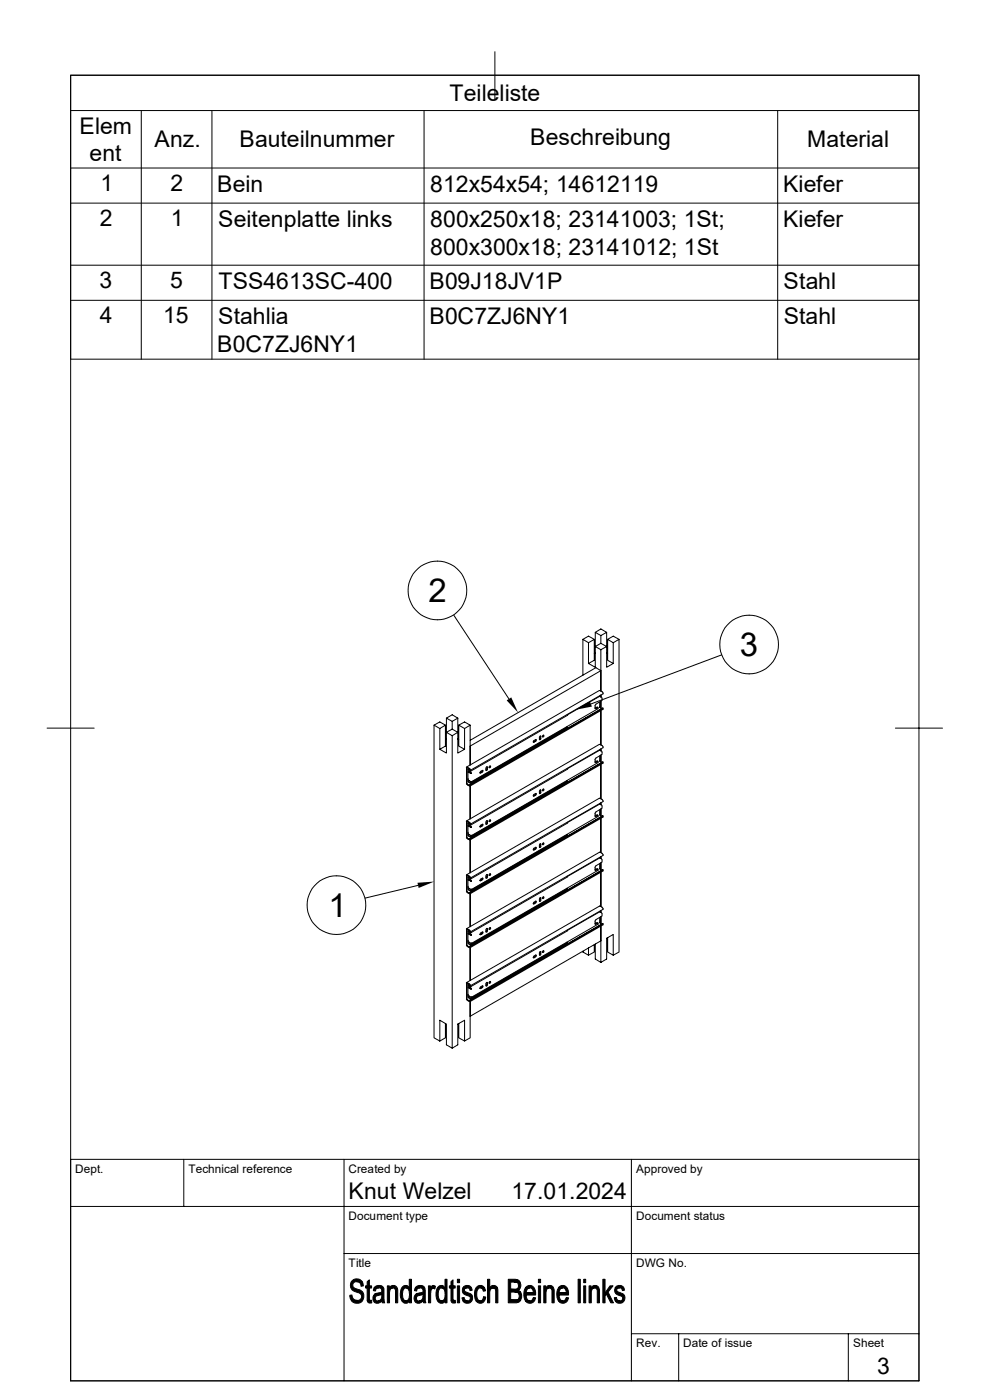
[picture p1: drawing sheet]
<svg xmlns="http://www.w3.org/2000/svg" width="210mm" height="297mm" viewBox="0 0 210 297" stroke-linecap="round" stroke-linejoin="round" font-family="sans-serif">
<g fill="none" stroke="#000" stroke-width=".21">
<path d="M105 11v10M194.9 16h-179.9v60.2h179.9M194.9 16h-179.9v276.9M194.9 16v276.9h-179.9M15 23.5h179.9M15 35.6h179.9M30 23.5v52.7M45 23.5v52.7M90 23.5v52.7M165 23.5v52.7M15 43.1h179.9M15 56.3h179.9"/>
<path d="M15 63.7h179.9M96.3 130.5l11.6 17.8M123.7 135.6l1.1 .8M126.1 135.6l-1.3 .8v4.4l1.3-.7v-4.5l-1.3-.6-1.1 .6v7.7M126.3 134.2l1.2-.8 1.2 .8v3l-1.2-.7M126.3 138.6l-.2 .1M127.5 137.8l1.2-.6v4.4l1.4-.8v-4.4l1.2-.8v66.4l-1.2 .6M127.5 136.5l-1.2 .7v4.4l-1.5-.8M127.5 134.8l-1.2-.6v3l1.2 .6M127.5 137.8l-.1 8.8 .2 .1M128.7 134.2l-1.2 .6v1.7M128.7 138.6l.2 .1"/>
<path d="M128.9 135.6l1.2-.6 1.2 .6M130.1 136.4l-1.2-.8v4.5l1.2 .7M153.1 138.9l-27.8 10.5M10 154.5h10M92.1 153.8l1.2 .8v4.4l1.4 .8v-4.4l1.2 .7v66.3l-1.2-.7v-4.4l-1.4-.8v4.4l-1.2-.7zM92.1 153.8l1.2-.6 1.2 .6v4.5l-1.2 .7M94.5 153.8l-1.2 .8M94.7 156.8l-.2 .1M94.7 152.4l1.2-.8 1.2 .8M95.9 156.1l1.2-.7v4.4l1.5-.8v-4.4l1.1-.8v8.5v-4l27.8-16-1.1-.7-26.7 15.5M97.1 152.4l-1.2 .6v1.7M97.1 152.4v3l-1.2-.7-1.2 .7v-3l1.2 .6"/>
<path d="M97.1 156.8l.2 .1M97.3 153.8l1.3-.6 1.1 .6M98.6 154.6l-1.3-.8v4.5l1.3 .7M113.5 157.2l-.3 .2M113.6 157.1l-.5 .3M113.6 156.9l-.4 .2v.4l.5-.3 .1-.2-.2-.1M113.7 156.9l-.2 .3M114.6 156.2v.4l-.2 .3M114.6 156.5l-.2 .2M114.7 156.3v.3M114.8 156.3l-.2-.1-.2 .2 .1 .6 .3-.3M115.3 156l-.2 .3 .1-.1"/>
<path d="M120.2 154.2h.1M120.3 151.6l.1 .1M120.4 154.3h.1M120.4 154.3l-20.5 11.9-.3-.2M120.4 151.7l-20.5 11.9-.2-.2M126.4 150h.1M126.4 150l-.2 .1M126.4 150.1l.2 .1M126.7 150l.2 .1M126.7 150l-.5 .3 .6-.2 .1 .2M126.7 150h.1M126.9 150.3l-26.9 15.6"/>
<path d="M127.2 146.5l-28.2 16.2M127.2 157.9l-28.2 16.3M127.2 146.5l.2 .1M127.2 157.9l.2 .1M127.2 147.6v.1M127.2 159v.1M127.3 147.7l-6.9 3.9M127.3 159.1l-6.9 4M127.3 147.7v.1M127.3 159.2h.1M127.3 147.7h.1M127.3 159.1h.1"/>
<path d="M127.3 147.7l.2 .1M127.3 159.2l.2 .1M127.4 157.9v.1M127.5 148.8v1.4l-.3-.2v-1.1M127.5 150.7l-.1 7.3 .2 .2M127.5 147.4v.5M127.5 158.9v.4M127.5 150.2l.1 .1M127.5 147.9l.2 .2v.5l-1.3 .8-.2 .2v.6M127.5 159.3l.2 .3v.5l-1.3 .7-.2 .4M127.6 150.3h.1M127.7 146.7l.2 .5-28.1 16.2 .1 .2"/>
<path d="M127.7 158.1v.1M127.7 158.2l.2 .4-28.1 16.3 .1 .1M127.9 150.2l-28.2 16.3M127.9 150.4l-.1-.2-28.1 16.3M127.9 150.5l-28.2 16.3v6.9M189.9 154.5h10M98.9 166.2l.3 .3M98.9 177.6l.3 .3M99 162.8v3.4M99 174.2v3.4M99.1 162.8h-.2M99.1 174.2h.1"/>
<path d="M99.1 174.2h-.2M99.1 162.7l.1 .1M99.2 162.8h.1M99.2 166.5v.1M99.2 166.4l.1 .1M99.2 178h.1M99.2 162.9l.2 .1M99.2 174.3l.5 .3v.3v-.3l-.2-.2M99.3 163.2v.6M99.3 163.9v1.9l.1 .1M99.3 175.3v1.9l.1 .2M99.3 166.5l.5 .3-.1-.3v.2l-.3-.1"/>
<path d="M99.3 162.9h-.2v3.4l.1 .1M99.3 163l.1 .1M99.3 178l.2 .1M99.3 174.3h-.2v3.5l.2 .1M99.3 174.4l.1 .1M99.3 165.2h.1M99.3 176.6v.1M99.3 166.5h.1M99.3 177.9l.1 .1M99.3 165.4l.1 .1M99.3 176.8l.1 .2M99.4 163.8l.6 .3"/>
<path d="M99.4 163.8l-.1 .1M99.4 165.5l.5 .3M99.4 177l.6 .2h-.1M99.4 175.3l.6 .2M99.4 175.3h-.1M99.4 165.5v.4l.4 .1M99.4 175.2l-.1-.6v.7M99.4 177v.3l.4 .2M99.4 163.2l.2 .1M99.4 163.7l-.1 .1M99.4 175.2l-.1 .1M99.4 163.2h-.1"/>
<path d="M99.4 163.2v.6M99.4 163.2h.2M99.4 166l.2 .1M99.4 174.6l.2 .1M99.4 177.4l.2 .1M99.4 178l.3 .1v-.2v.2M99.4 163.7l.2 .1M99.4 175.2l.2 .1M99.4 174.5l-.1 .1M99.5 162.9v.1M99.5 163l.2 .2v.2v-.2l-.3-.2-.1 .2M99.5 178.1h.3"/>
<path d="M99.6 163.7v.1M99.6 175.1v.2M99.6 174.8h.1M99.6 163.7h.1M99.6 165.6h.1M99.6 175.1v.1M99.6 177h.1M99.6 165.6v.1M99.6 163.8l.3 .2M99.6 175.1h.1M99.6 175.3l.3 .2M99.6 163.8h.1"/>
<path d="M99.6 175.2h.1M99.7 177.9l28.2-16.2v.2l-28.2 16.3v7M99.7 163.7l.1 .1M99.7 175.1l.1 .1M99.8 163.5l-.2 .2M99.8 175l-.2 .1M99.8 163.8l.2 .3M99.8 175.3l.2 .2M99.8 166l20.6-11.8v.1l-20.5 11.9zM99.8 177.5l.1 .1M99.9 164h.1M99.9 165.8h.1"/>
<path d="M99.9 175.4h.1M99.9 164l.1 .1M99.9 175.4v.1M99.9 175.5h.1M101.9 175.1l.5-.3 .1 .2-.6 .5zM102.3 163.7l-.4 .2M102.3 175.1l-.4 .2M102.3 163.4l.2 .1-.1 .2-.5 .3-.1-.1 .2-.2M102.3 163.4v.3l-.4 .3M102.3 174.9v.2l-.4 .3M102.3 163.4l-.3 .2M103.1 162.9l.2-.3 .1 .6-.2 .3-.1-.5"/>
<path d="M103.1 174.4l.2-.3 .1 .5-.2 .3-.1-.5M103.3 162.7v.4l-.2 .3M103.3 162.7h.1M103.3 174.1v.4l-.2 .3M103.3 163.1l-.2 .1M103.3 174.5l-.2 .1M103.9 162.8h-.1M103.9 174.2h-.1M103.9 162.5l-.1 .4M103.9 173.9l-.1 .4M113.5 168.7l-.3 .2M113.6 168.6l-.5 .3"/>
<path d="M113.6 168.4h.2l-.1 .3-.4 .2M113.6 168.3l-.4 .3-.1 .2 .2 .1M113.6 179.7l-.4 .3v.3l.5-.2 .1-.2-.2-.1M113.7 168.3l-.2 .3M113.7 179.7l-.2 .3M114.6 167.6h.1M114.6 179v.5l-.2 .2M114.6 167.6v.4l-.2 .3M114.6 168l-.2 .1M114.6 179.4l-.2 .1M114.7 167.7v.4M114.7 179.1v.4"/>
<path d="M114.8 167.7l-.1-.1h-.2v.8l.3-.3M114.8 179.1l-.1-.1-.2 .1v.7l.3-.3M115.3 167.4l-.2 .3 .1-.1M115.3 178.8l-.2 .4 .1-.1M120.2 165.6h.1M120.2 177h.1M120.3 163l.1 .2M120.3 174.5l.1 .1M120.4 165.7l-20.5 11.9-.3-.1M120.4 165.7l-20.6 11.8M120.4 165.7h.1M120.4 177.2h.1"/>
<path d="M120.4 163.2l-20.5 11.8-.5-.3M120.4 174.6l-20.5 11.8-.5-.3M126.2 161.1v.6M126.4 161.5h.1M126.4 161.5h-.2M126.4 172.9h.1M126.4 172.9l-.2 .1M126.4 161.5l.2 .1M126.4 172.9l.2 .1M126.7 161.5h.2M126.7 161.5l-.5 .3 .6-.3 .1 .2M126.7 161.5h.1"/>
<path d="M126.9 161.8l-26.9 15.5M126.9 173.2l-26.9 15.5M126.9 173l-.2-.1-.5 .3 .6-.2 .1 .1M127.2 169.3l-28.2 16.3M127.2 169.4h.2M127.2 170.5v.1M127.3 170.6l-6.9 3.9M127.3 170.6h.1M127.3 170.6l.2 .1M127.4 169.4h.1M127.4 169.5l.2 .1M127.5 160.2v1.5l-.3-.2v-1.1"/>
<path d="M127.5 171.6v1.5l-.3-.2v-1.1M127.5 173.6l-.1 7.3 .2 .1M127.5 162.2v7.3M127.5 170.3v.4M127.5 161.6l.1 .1M127.5 173.1h.1M127.5 170.7l.2 .3v.5l-1.3 .8-.2 .2v.6M127.6 161.8h.1M127.6 173.2h.1M127.7 169.5l.1 .2M127.8 169.7l.1 .2M127.9 169.9v.2l-28.1 16.2 .1 .1"/>
<path d="M127.9 161.7l-28.2 16.2M127.9 173.1l-28.2 16.3M127.9 173.3l-.1-.2-28.1 16.2M127.9 173.3l-28.2 16.3v7M88.7 187.8l-11.3 2.7M98.9 189.1l.3 .3M98.9 197.1h.3M99 185.7v3.4M99 197.1v3.4M99.1 185.6l-.2 .1M99.1 185.6l.1 .1M99.2 185.6v.1"/>
<path d="M99.2 189.4h.1M99.2 197.1l.2 .2M99.2 185.7l.2 .1M99.3 186.1h.1v.5M99.3 186.1v.6M99.3 186.7v1.9l.1 .2M99.3 197.5v.6M99.3 198.2v1.9l.1 .1M99.3 189.4l.5 .2-.1-.2v.1l-.3-.1M99.3 185.8l-.2-.1v3.5l.2 .2M99.3 185.8l.1 .1M99.3 197.2l-.2-.1v3.5l.2 .2"/>
<path d="M99.3 197.3l.1 .1M99.3 188v.1M99.3 199.5v.1M99.3 189.3l.1 .1M99.3 188.3l.1 .1M99.3 199.7l.1 .1M99.4 186.7h-.1M99.4 188.4l.5 .3M99.4 199.8l.6 .3h-.1M99.4 198.1l.6 .3M99.4 198.1l-.1 .1M99.4 186.7l.5 .2"/>
<path d="M99.4 188.4v.3l.4 .2M99.4 199.8v.4l.4 .1M99.4 186.6l-.1 .1M99.4 198l-.1 .1M99.4 197.5h-.1M99.4 197.5v.6M99.4 186.1h.2M99.4 188.8l.2 .1M99.4 197.5l.2 .1M99.4 185.9l.3 .4v-.3l-.2-.1M99.4 186.6l.2 .1M99.4 198l.2 .1"/>
<path d="M99.4 185.9l-.1 .1M99.5 185.8h.1M99.5 197.2v.1M99.5 197.3l.2 .1v.3v-.3l-.3-.1-.1 .1M99.6 186.5v.2M99.6 198v.1M99.6 186.2h.1M99.6 197.6h.1M99.6 186.6h.1M99.6 188.5h.1M99.6 198h.1M99.6 199.9h.1"/>
<path d="M99.6 186.5h.1M99.6 186.7l.3 .2M99.6 198.1l.3 .2M99.6 198.1h.1M99.6 188.9l.3 .1 20.5-11.8v-.1l-20.6 11.8M99.7 186.6h.1M99.7 198l.1 .1M99.8 186.4l-.2 .1M99.8 197.8l-.2 .2M99.8 186.7l.2 .2M99.8 198.1l.2 .3M99.8 188.9l.1 .1"/>
<path d="M99.9 186.8v.1M99.9 188.6l.1 .1M99.9 187h.1M99.9 198.2h.1M99.9 186.9h.1M99.9 198.3h.1M99.9 198.3l.1 .1M100 186.9h.1M102 198l-.2 .2 .1 .1 .4-.2M102.3 186.6l-.4 .2M102.3 198l-.4 .2M102.3 186.3l.2 .1-.1 .2-.5 .3-.1-.1 .2-.3"/>
<path d="M102.3 186.3v.3l-.4 .2M102.3 197.7v.3l-.4 .2M102.3 197.7l.2 .1-.2 .3M102.3 186.3l-.3 .2M102.3 197.7l-.3 .2M103.1 185.8l.2-.3 .1 .6-.2 .3-.1-.6M103.1 197.2l.3-.2v.5l-.2 .3-.1-.5M103.3 185.6v.4l-.2 .3M103.3 185.5v.1M103.3 197v.4M103.3 185.9l-.2 .2M103.3 197.4l-.2 .1"/>
<path d="M103.3 197.4l-.2 .3M103.9 185.6l-.1 .1M103.9 185.4l-.1 .3M103.9 196.8l-.1 .3h.1M113.5 180.1l-.3 .2M113.5 191.5l-.3 .2M113.6 180l-.5 .3M113.6 191.4l-.5 .3M113.6 191.2l.2 .1-.1 .2-.5 .3-.1-.1 .2-.3M113.6 191.2l-.3 .2M113.7 191.2l-.2 .3M114.6 190.5v.4l-.2 .3"/>
<path d="M114.6 190.8l-.2 .2M114.7 190.5v.4M114.8 190.5l-.1-.1-.2 .1-.1 .2 .1 .6 .3-.3M115.3 190.2l-.2 .4 .1-.1M120.2 188.5h.1M120.2 199.9h.1M120.3 185.9l.1 .1M120.3 197.3l.1 .1M120.4 188.6h.1M120.4 186l-20.5 11.9-.5-.3M120.4 197.4l-20.5 11.9-.5-.3M126.2 184v.5"/>
<path d="M126.4 184.3h.1M126.4 184.3l-.2 .1M126.4 195.7h.1M126.4 195.7l-.2 .2M126.4 184.4h.2M126.4 195.8l.2 .1M126.7 195.8l-.5 .2 .7-.2v.3l-26.9 15.5M126.7 195.8h.2M126.7 195.8h.1M126.9 184.6l-26.9 15.6M126.9 184.4l-.2-.1-.5 .3 .6-.2 .1 .2M127.2 181.9v.1"/>
<path d="M127.2 193.3v.1M127.3 182l-6.9 3.9M127.3 193.4l-6.9 4M127.3 182v.1M127.3 193.5h.1M127.3 182h.1M127.3 193.4h.1M127.3 182l.2 .1M127.3 193.5h.2M127.4 180.8h.1M127.4 180.8h-.2l-28.2 16.2M127.4 192.2v.1"/>
<path d="M127.4 192.3l-.2-.1-28.2 16.2M127.4 192.3l.2 .1M127.5 183v1.5l-.3-.1v-1.2M127.5 194.5v1.5l-.3-.2v-1.2M127.5 181.7v.5M127.5 185v7.3M127.5 193.2v.4M127.5 196.5v7.7M127.5 199.6l-27.8 16v-3.1M127.5 184.5l.1 .1M127.5 195.9l.1 .1M127.5 182.2l.2 .2v.5l-1.3 .8-.2 .3"/>
<path d="M127.5 193.6l.2 .2v.6l-1.3 .7-.2 .3v.6M127.6 184.7h.1M127.6 196.1h.1M127.7 181h.1M127.7 192.4h.1M127.7 181.1h.1M127.7 192.5h.1M127.8 181.1l.1 .3M127.8 192.6l.1 .2M127.9 181.3v.2l-28.1 16.2 .1 .2M127.9 192.7v.2l-28.1 16.3 .1 .1M127.9 184.5l-28.2 16.3"/>
<path d="M127.9 196l-28.2 16.2M127.9 196.1l-.1-.2-28.1 16.3M127.9 196.2l-28.2 16.3M128.9 198.9v3.1l1.2 .6v-4.4l-1.4 .9v4.4l-1.2 .7M94.5 217.1v3.1l-1.2 .7M97.3 217.1v3.1l1.3 .7v-4.4l-1.5 .8v4.4l-1.2 .7M98.9 200.5l.3 .3M98.9 208.5h.3M98.9 211.9l.3 .4M99 208.5v3.4M99.2 200.8v.1M99.2 208.5h.1"/>
<path d="M99.2 208.6l.2 .1M99.3 209h.1v.5M99.3 208.9v.6M99.3 211.5l.1 .2M99.3 200.8l.4 .3 .1-.1M99.3 208.6h-.2v3.4l.3 .4 .4 .1-.1-.3v.2l-.3-.1M99.3 208.7l.1 .1M99.3 209.6v1.9M99.3 210.9v.1M99.3 200.7l.1 .1M99.3 212.2l.1 .1M99.3 211.1l.1 .1"/>
<path d="M99.4 211.2l.6 .3h-.1M99.4 209.5l.6 .3M99.4 209.5l-.1 .1M99.4 211.2v.4l.4 .2M99.4 209.5h-.1M99.4 200.3l.2 .1M99.4 208.9l.2 .1M99.4 211.7l.2 .1M99.4 200.9l.3 .1v-.3v.3M99.4 209.5h.2M99.4 208.8l-.1 .1M99.5 208.7h.1"/>
<path d="M99.5 208.7l.2 .2v.3l-.3-.5M99.6 209.4v.2M99.6 209h.1M99.6 209.4v.1M99.6 211.3v.1M99.6 209.4h.1M99.6 209.5l.3 .2M99.6 209.5h.1M99.6 200.3l.3 .1 20.5-11.8v-.1l-20.6 11.9h.1M99.6 211.8l.3 .1 20.5-11.9v-.1l-20.6 11.9 .1 .1M99.7 200.7l28.2-16.2v.3l-28.2 16.2v7M99.7 209.4l.1 .1"/>
<path d="M99.7 212.5v7.7l-1.1 .7M99.8 209.3l-.2 .1M99.8 209.5l.2 .3M99.9 209.7v.1M99.9 209.8h.1M102 209.4l-.2 .2 .1 .2 .4-.3M102.3 209.4l-.4 .2M102.3 209.2v.2l-.4 .3M102.3 209.2l.2 .1-.2 .2M102.3 209.2l-.3 .1M103.3 208.4h.1M103.3 208.4v.4"/>
<path d="M103.3 208.8l-.2 .2M103.3 208.9l-.2 .3M103.4 208.5v.4l-.2 .3-.1-.5 .2-.3 .1 .1M103.9 208.5h-.1M103.9 208.2l-.1 .4M113.5 202.9l-.3 .2M113.6 202.9l-.5 .3M113.6 202.6l.2 .1-.1 .2-.5 .3-.1-.1 .2-.2M113.6 202.6l-.3 .2M113.7 202.6l-.2 .3M114.6 201.9v.4l-.2 .3M114.6 202.3l-.2 .1"/>
<path d="M114.7 202v.4M114.8 202l-.1-.2-.2 .1-.1 .7M114.8 202.4l-.3 .3-.1-.1M115.3 201.7l-.2 .3 .1-.1M120.4 200h.1M123.7 201.8v.2l1.1 .6M124.8 201.1v1.5M126.1 200.4v1.6l-1.3 .6M126.3 200.3v3.2l1.2 .7M15 255.9h179.9M39 246v9.9M73 246v46.9"/>
<path d="M133.9 246v46.9M194.9 246h-179.9v46.9M73 265.9h121.9M133.9 283h61M144 283v9.9M180 283v9.9"/>
<circle cx="92.8" cy="125.3" r="6.2"/>
<circle cx="158.9" cy="136.7" r="6.2"/>
<circle cx="115.2" cy="156.2" r=".19"/>
<circle cx="103.9" cy="162.7" r=".19"/>
<circle cx="103.9" cy="174.2" r=".19"/>
<circle cx="115.2" cy="179.1" r=".19"/>
<circle cx="115.2" cy="167.6" r=".19"/>
<circle cx="71.4" cy="192" r="6.2"/>
<circle cx="103.9" cy="185.6" r=".19"/>
<circle cx="103.9" cy="197" r=".19"/>
<circle cx="115.2" cy="190.5" r=".19"/>
<circle cx="103.9" cy="208.5" r=".19"/>
<circle cx="115.2" cy="201.9" r=".19"/>
</g>
<g fill="#000" stroke="#000" stroke-width=".21">
<path d="M74.2 274.8l.5-.1a1.08 1.08 0 0 0 1.1 1.2h-1.3l-.2-.4z" fill-rule="evenodd"/>
<path d="M74.8 271.6a1.49 1.49 0 0 1 2 .3h-1.1a.79 .79 0 0 0-.9 .8 .79 .79 0 0 0 .9 .8 1.5 1.5 0 0 1 1.4 2.1 1.5 1.5 0 0 1-2.6 .3h1.3a.87 .87 0 0 0 .9-.9 .87 .87 0 0 0-1-.8 1.46 1.46 0 0 1-1.3-1 1.46 1.46 0 0 1 .4-1.6z" fill-rule="evenodd"/>
<path d="M75.7 271.9h1.1l.3 .9-.5 .1-.1-.4-.2-.4z" fill-rule="evenodd"/>
<path d="M77.9 271.9l.5-.4v1.3h.4v.5h-.4v2.4l.2 .2h-.7v-2.6h-.3v-.5h.3z" fill-rule="evenodd"/>
<path d="M77.9 275.9l.9-.1 .1 .6h-.4a.56 .56 0 0 1-.6-.5z" fill-rule="evenodd"/>
<path d="M79.4 273.2h.9a.65 .65 0 0 0-.7 .7l-.4-.1z" fill-rule="evenodd"/>
<path d="M79.4 274.6h1.6l-.6 .2a.63 .63 0 0 0-.8 .4 .63 .63 0 0 0 .5 .8l.8 .1a1.05 1.05 0 0 1-1.5 .1 1.05 1.05 0 0 1 0-1.5z" fill-rule="evenodd"/>
<path d="M79.6 272.9a1.12 1.12 0 0 1 1.4-.1 1.12 1.12 0 0 1 .4 1.3v1.5l.2 .8h-.5l-.1-.4-.6-.1 .5-.5 .1-.8-1.5-.1 .8-.2a.54 .54 0 0 0 .7-.5 .54 .54 0 0 0-.7-.6h-.9z" fill-rule="evenodd"/>
<path d="M80.1 276h.9z" fill-rule="evenodd"/>
<path d="M82.2 272.8h.4v.5h.5l-.3 .2-.2 .7v2.2h-.4z" fill-rule="evenodd"/>
<path d="M82.6 273.2h.8l-.8 .1z" fill-rule="evenodd"/>
<path d="M82.8 272.9a1 1 0 0 1 1.3 0 1 1 0 0 1 .3 1.2v2.3h-.5v-2.4a.69 .69 0 0 0-.5-.8h-.8z" fill-rule="evenodd"/>
<path d="M85.4 273a.85 .85 0 0 1 1.4 .2h-.7a1.28 1.28 0 0 0-.7 1.7l.3 .9 .4 .2h-.8a2.88 2.88 0 0 1 .1-3z" fill-rule="evenodd"/>
<path d="M85.3 276h1.6a.89 .89 0 0 1-.8 .5 .89 .89 0 0 1-.8-.5z" fill-rule="evenodd"/>
<path d="M86.8 271.4h.5v5h-.4v-.4l-.6-.1a1.84 1.84 0 0 0-.1-2.7h-.1h.7z" fill-rule="evenodd"/>
<path d="M88.1 273.2h1a.59 .59 0 0 0-.7 .7l-.5-.1z" fill-rule="evenodd"/>
<path d="M88.1 274.7l.2-.2 1.4 .1-.5 .2a.63 .63 0 0 0-.9 .5 .63 .63 0 0 0 .6 .7l.8 .1a1.04 1.04 0 0 1-1.6 .2 1.04 1.04 0 0 1 0-1.6z" fill-rule="evenodd"/>
<path d="M88.2 273.1a1.15 1.15 0 0 1 1.4-.3 1.15 1.15 0 0 1 .6 1.3l.1 2.3h-.4l-.1-.4-.6-.1 .5-.4v-.9l-1.4-.1 .7-.2a.55 .55 0 0 0 .7-.5 .55 .55 0 0 0-.6-.6z" fill-rule="evenodd"/>
<path d="M88.9 276h.9z" fill-rule="evenodd"/>
<path d="M90.9 272.8h.4v.5h.6l-.4 .3-.1 .3v2.5h-.5z" fill-rule="evenodd"/>
<path d="M91.6 272.8l.4-.1 .4 .2-.2 .6-.9-.2z" fill-rule="evenodd"/>
<path d="M93 273a.85 .85 0 0 1 1.4 .2h-.7a1.34 1.34 0 0 0-.7 1.7l.3 .9 .4 .2h-.9a2.88 2.88 0 0 1 .2-3z" fill-rule="evenodd"/>
<path d="M92.8 276h1.6a.86 .86 0 0 1-.8 .5 .86 .86 0 0 1-.8-.5z" fill-rule="evenodd"/>
<path d="M94.4 271.4h.4v5h-.4v-.4l-.5-.1a1.94 1.94 0 0 0-.1-2.7h-.1h.7z" fill-rule="evenodd"/>
<path d="M95.7 271.9l.4-.4v1.3h.5v.5h-.5v2.2l.3 .4h-.7v-2.6h-.4v-.5h.4z" fill-rule="evenodd"/>
<path d="M95.7 275.9l.9-.1v.6h-.2a.56 .56 0 0 1-.7-.5z" fill-rule="evenodd"/>
<path d="M97 272.8h.5v3.6h-.5z" fill-rule="evenodd"/>
<path d="M97 271.4h.5v.7h-.5z" fill-rule="evenodd"/>
<path d="M98.2 273.2h.9a.5 .5 0 0 0-.6 .5 .5 .5 0 0 0 .6 .5 1.15 1.15 0 0 1 1.1 1.7 1.15 1.15 0 0 1-2 .1h.9a.58 .58 0 0 0 .7-.7 .58 .58 0 0 0-.7-.5 1.08 1.08 0 0 1-.9-1.6z" fill-rule="evenodd"/>
<path d="M98 275.3h.5l.2 .5 .4 .2h-.9z" fill-rule="evenodd"/>
<path d="M98.3 273a1.08 1.08 0 0 1 1.2-.2 1.08 1.08 0 0 1 .7 .9l-.5 .1a.52 .52 0 0 0-.6-.6h-.9z" fill-rule="evenodd"/>
<path d="M101.1 273a1.06 1.06 0 0 1 1.7 .2h-.9a1.32 1.32 0 0 0-.7 1.9l.2 .7 .5 .2h-.9a2.91 2.91 0 0 1 .1-3z" fill-rule="evenodd"/>
<path d="M101 276h1l.4-.2 .2-.7 .4 .1a1.14 1.14 0 0 1-.6 1.2 1.14 1.14 0 0 1-1.4-.4z" fill-rule="evenodd"/>
<path d="M101.9 273.2h.9l.2 .7h-.5v-.1a.58 .58 0 0 0-.6-.6z" fill-rule="evenodd"/>
<path d="M103.4 271.4h.5v1.8h1.6l-1.1 .1-.3 .3-.2 .5v2.3h-.5z" fill-rule="evenodd"/>
<path d="M104.1 272.9a.87 .87 0 0 1 1.4 .3h-1.6z" fill-rule="evenodd"/>
<path d="M104.6 273.2h.9l.1 .2v3h-.4v-2.6l-.2-.4z" fill-rule="evenodd"/>
<path d="M107.8 271.4h1.9l.6 .6h-2v1.5l1.9 .1-.3 .1 .5 .4h-2.1v1.7h2.1l-.4 .5-2.2 .1z" fill-rule="evenodd"/>
<path d="M109.1 272h1.2l.2 .5-.1 .8-.2 .3-1.9-.1h.8a.77 .77 0 0 0 .9-.8 .77 .77 0 0 0-.9-.7z" fill-rule="evenodd"/>
<path d="M109.2 274.1h1.2l.3 .6-.3 1.1h-2.1h1a.85 .85 0 0 0 .9-.9 .85 .85 0 0 0-1-.8z" fill-rule="evenodd"/>
<path d="M111.5 273.2h.9l-.5 .3-.3 .7 2 .1v.4h-2l.2 1 .6 .3h-.9a3.1 3.1 0 0 1 0-2.8z" fill-rule="evenodd"/>
<path d="M111.6 273a1.25 1.25 0 0 1 1.5-.1 1.25 1.25 0 0 1 .5 1.4l-2-.1h1.6l-.2-.6-.3-.3-1.2-.1z" fill-rule="evenodd"/>
<path d="M111.5 276h1l.4-.3 .3-.4h.4a1.2 1.2 0 0 1-.8 1.1 1.2 1.2 0 0 1-1.3-.4z" fill-rule="evenodd"/>
<path d="M114.2 272.8h.5v3.6h-.5z" fill-rule="evenodd"/>
<path d="M114.2 271.4h.5v.7h-.5z" fill-rule="evenodd"/>
<path d="M115.4 272.8h.4v.5h.4l-.2 .2-.2 .7v2.2h-.4z" fill-rule="evenodd"/>
<path d="M115.8 273.2h.7l-.7 .1z" fill-rule="evenodd"/>
<path d="M116 272.9a1 1 0 0 1 1.2 0 1 1 0 0 1 .4 1.2v2.3h-.5v-2.4a.69 .69 0 0 0-.6-.8h-.7z" fill-rule="evenodd"/>
<path d="M118.4 273.2h1l-.5 .3-.3 .7 2 .1v.4h-2l.2 1 .6 .3h-.9a2.89 2.89 0 0 1-.1-2.8z" fill-rule="evenodd"/>
<path d="M118.6 273a1.25 1.25 0 0 1 1.5-.1 1.25 1.25 0 0 1 .5 1.4l-2-.1h1.5l-.1-.6-.3-.3-1.2-.1z" fill-rule="evenodd"/>
<path d="M118.5 276h1l.4-.3 .2-.4h.5a1.18 1.18 0 0 1-.8 1.1 1.18 1.18 0 0 1-1.3-.4z" fill-rule="evenodd"/>
<path d="M122.6 271.4h.5v5h-.5z" fill-rule="evenodd"/>
<path d="M123.8 272.8h.4v3.6h-.4z" fill-rule="evenodd"/>
<path d="M123.8 271.4h.4v.7h-.4z" fill-rule="evenodd"/>
<path d="M125 272.8h.4v.5h.5l-.5 .7v2.4h-.4z" fill-rule="evenodd"/>
<path d="M125.4 273.2h.8l-.8 .1z" fill-rule="evenodd"/>
<path d="M125.6 272.9a1 1 0 0 1 1.3 0 1 1 0 0 1 .3 1.2v2.3h-.5v-2.4a.69 .69 0 0 0-.5-.8h-.8z" fill-rule="evenodd"/>
<path d="M127.9 271.4h.5v2.9l.3 .3-.3 .4v1.4h-.5z" fill-rule="evenodd"/>
<path d="M129.4 272.8h.6l-1 1.3 1.1 2.3h-.5l-.9-1.8-.3-.3z" fill-rule="evenodd"/>
<path d="M130.5 273.2h.9a.5 .5 0 0 0-.5 .5 .5 .5 0 0 0 .6 .5 1.14 1.14 0 0 1 1 1.6 1.14 1.14 0 0 1-1.9 .2h.9a.58 .58 0 0 0 .6-.7 .58 .58 0 0 0-.7-.5 1.12 1.12 0 0 1-.9-1.6z" fill-rule="evenodd"/>
<path d="M130.3 275.3h.5v.1a.64 .64 0 0 0 .7 .6h-.9z" fill-rule="evenodd"/>
<path d="M130.8 272.9a1.06 1.06 0 0 1 1.1-.1 1.06 1.06 0 0 1 .6 .9l-.5 .1a.57 .57 0 0 0-.6-.6h-.9z" fill-rule="evenodd"/>
</g>
<path d="M107.5 148.6l1-.6 1.4 3.2zM122.1 150.6l3-1.8 .5 1.1zM88.6 187.3l3.5-.3-3.3 1.4z" fill="#000"/>
<g font-size="7">
<text x="90.9" y="127.8">2</text>
<text x="157" y="139.2">3</text>
<text x="69.7" y="194.5">1</text>
</g>
<g font-size="4.9">
<text x="95.4" y="21.4">Teileliste</text>
<text x="16.9" y="28.4">Elem</text>
<text x="19" y="34.2">ent</text>
<text x="32.8" y="31.3">Anz.</text>
<text x="50.8" y="31.2">Bauteilnummer</text>
<text x="112.5" y="30.8">Beschreibung</text>
<text x="171.2" y="31.2">Material</text>
<text x="21.3" y="40.6">1</text>
<text x="36.1" y="40.6">2</text>
<text x="46.1" y="40.6">Bein</text>
<text x="91.3" y="40.6">812x54x54; 14612119</text>
<text x="166.1" y="40.7">Kiefer</text>
<text x="21.2" y="48">2</text>
<text x="36.3" y="48">1</text>
<text x="46.3" y="48.2">Seitenplatte links</text>
<text x="91.3" y="48.2">800x250x18; 23141003; 1St;</text>
<text x="166.1" y="48.2">Kiefer</text>
<text x="91.3" y="54.1">800x300x18; 23141012; 1St</text>
<text x="21.1" y="61.2">3</text>
<text x="36.1" y="61.1">5</text>
<text x="46.4" y="61.3">TSS4613SC-400</text>
<text x="91.1" y="61.3">B09J18JV1P</text>
<text x="166.2" y="61.3">Stahl</text>
<text x="21.2" y="68.6">4</text>
<text x="34.6" y="68.6">15</text>
<text x="46.3" y="68.7">Stahlia</text>
<text x="91.1" y="68.7">B0C7ZJ6NY1</text>
<text x="166.3" y="68.7">Stahl</text>
<text x="46.1" y="74.7">B0C7ZJ6NY1</text>
<text x="74" y="254.5">Knut Welzel</text>
<text x="108.5" y="254.5">17.01.2024</text>
<text x="186.1" y="291.6">3</text>
</g>
<g font-size="2.5">
<text x="16" y="248.8">Dept.</text>
<text x="40" y="248.8">Technical reference</text>
<text x="74" y="248.8">Created by</text>
<text x="134.9" y="248.8">Approved by</text>
<text x="74" y="258.7">Document type</text>
<text x="135" y="258.7">Document status</text>
<text x="74" y="268.7">Title</text>
<text x="135" y="268.7">DWG No.</text>
<text x="135" y="285.8">Rev.</text>
<text x="145" y="285.8">Date of issue</text>
<text x="181" y="285.8">Sheet</text>
</g>
</svg>
